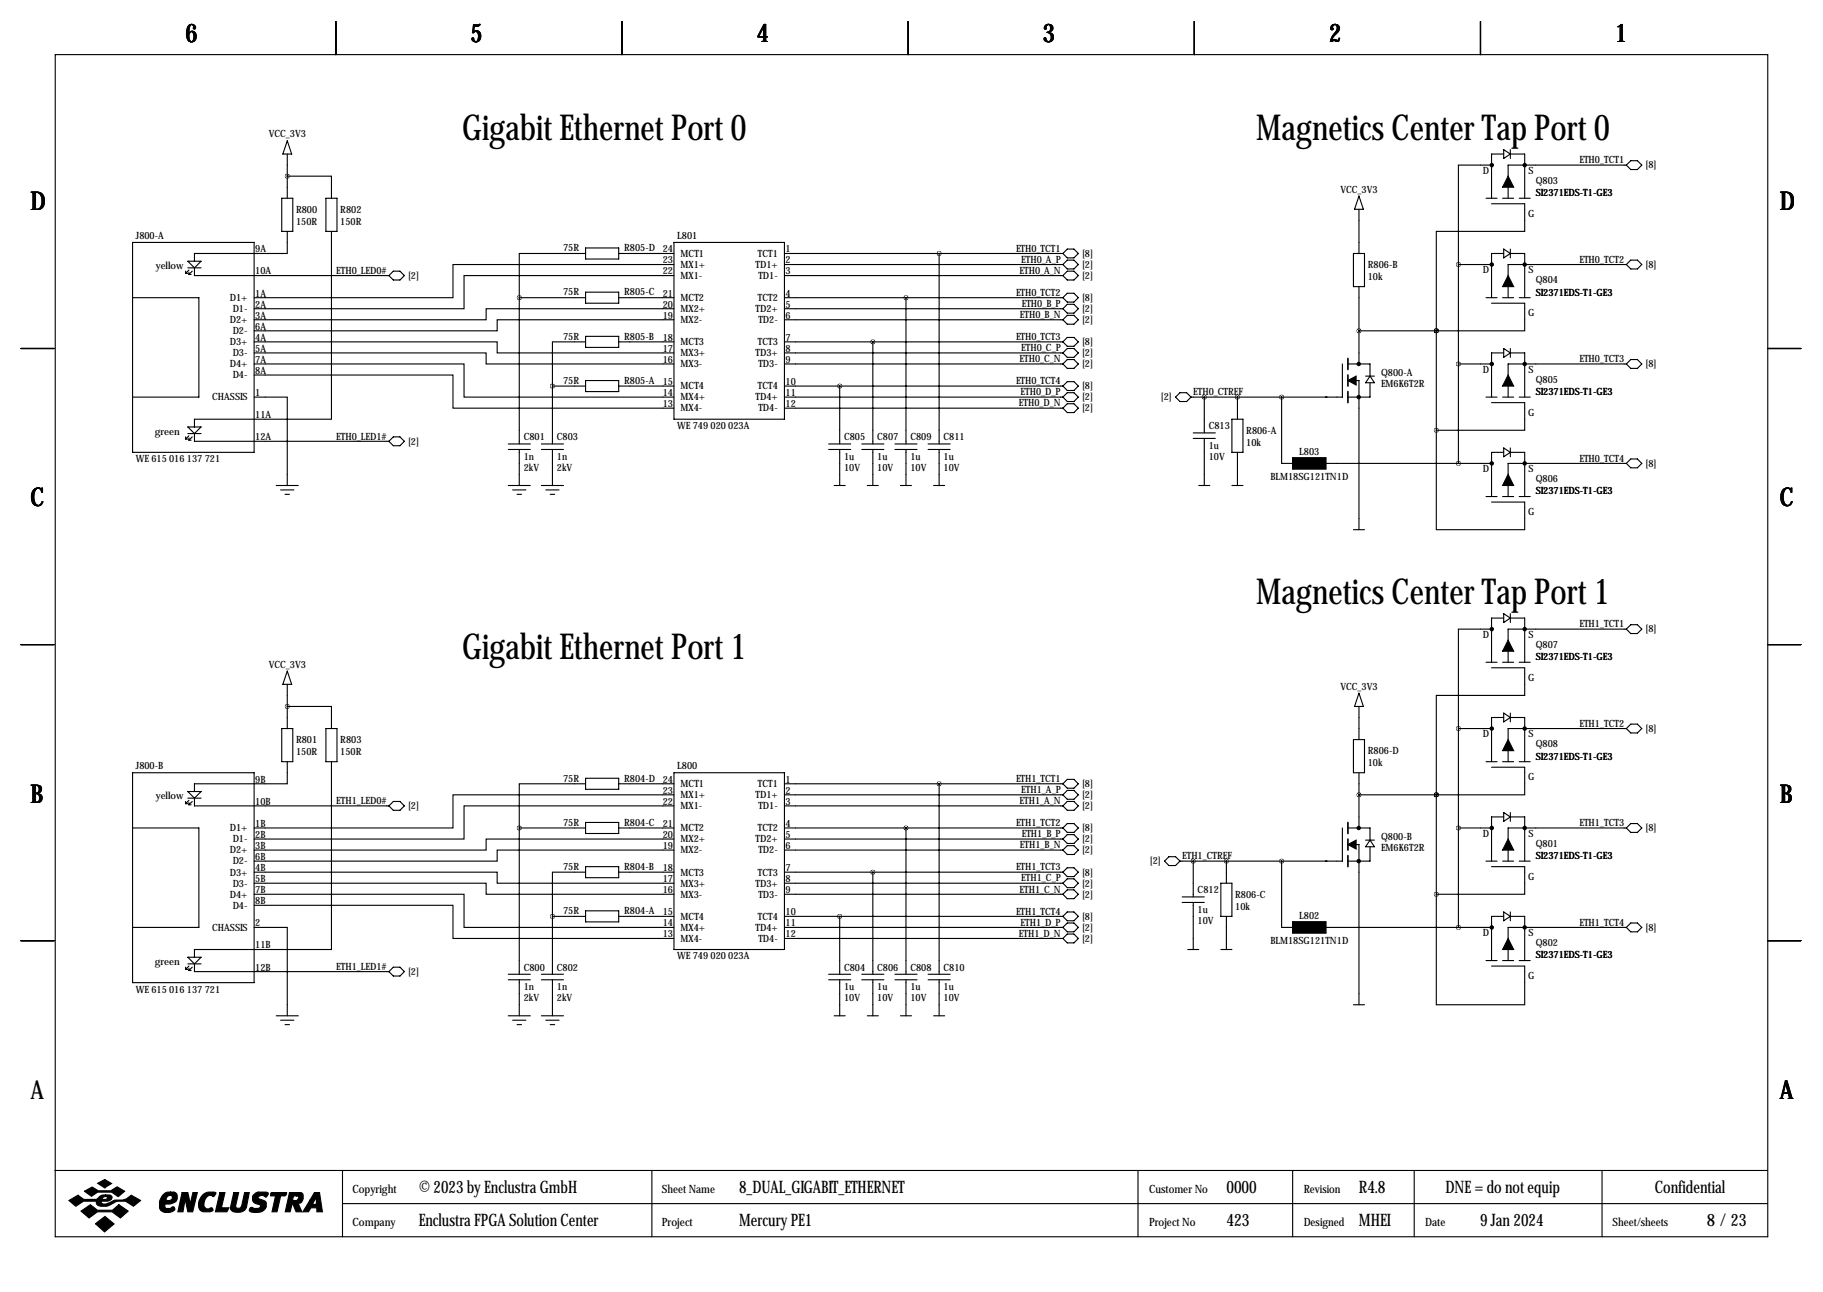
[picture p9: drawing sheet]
<svg xmlns="http://www.w3.org/2000/svg" width="419mm" height="297mm" viewBox="0 0 419 297" stroke-linecap="round" stroke-linejoin="round" font-family="sans-serif">
<g fill="none" stroke="#000" stroke-width=".25">
<path d="M12.7 12.6h393.7v271.7h-393.7zM77.2 4.9v7.7M143 4.9v7.7M208.8 4.9v7.7M274.6 4.9v7.7M340.4 4.9v7.7M66 35.4v10.2M66 32.4l1.1 3h-2.1zM342.9 38h-7.6v22.8M345.7 35.4h-2.8v10.2M345.7 34.4l1.5 1-1.5 1zM347.2 35.4h3.3v10.2"/>
<path d="M347.2 34.4v2M373.9 38h-27.2v2.5M374.9 36.9h1.5l1 1.1-1 1h-1.5l-1-1zM30.5 55.7h27.9v48.3h-27.9zM64.8 45.6h2.5v7.6h-2.5zM66 40.5h10.2v5.1M66 53.2v5.1h-21.3v1.8M74.9 45.6h2.6v7.6h-2.6zM76.2 53.2v43.2h-31.5v1.8M134.6 58.3h-15.2v10.1M134.6 57h7.6v2.5h-7.6zM142.2 58.3h12.7"/>
<path d="M154.9 55.7h25.4v40.7h-25.4zM180.3 58.3h64M215.9 58.3v43.8M245.4 59.8h1.5l1 1-1 1h-1.5l-1.1-1zM245.4 57.3h1.5l1 1-1 1h-1.5l-1.1-1zM311.1 58.3h2.6v7.6h-2.6zM312.4 48.1v10.2M312.4 45.1l1 3h-2zM341.6 45.6h2.6M342.9 46.8h7.6v6.4h-20.3v22.9M345.4 45.6h2.6M345.7 58.3h-2.8v10.1"/>
<path d="M345.7 57.3l1.5 1-1.5 1zM346.7 43v2.6M347.2 58.3h3.3v10.1M347.2 57.3v2M349.2 45.6h2.6M30.5 68.4h15.2v22.9h-15.2M42.7 62.9h.5M42.7 62.3v.6M43.2 60.1h3l-1.5 1.5zM43.2 61.6h3M43.4 62.6v.5M43.4 63.1h.5"/>
<path d="M43.4 62.1l-.7 .8M44.2 62.3l-.8 .8M44.7 61.6v1.8h44.7M58.4 78.6h55.9v2.5h40.6M90.4 62.3h1.5l1.1 1.1-1.1 1h-1.5l-1-1zM119.4 68.4h15.2M119.4 68.4v33.7M134.6 78.6h-7.6v10.2M134.6 67.2h7.6v2.5h-7.6zM134.6 77.3h7.6v2.6h-7.6zM142.2 78.6h12.7M142.2 68.4h12.7"/>
<path d="M154.9 60.8h-50.8v7.6h-45.7M154.9 71h-43.1v2.5h-53.4M154.9 73.5h-40.6v2.6h-55.9M154.9 63.4h-48.2v7.6h-48.3M180.3 78.6h64M180.3 68.4h64M180.3 60.8h64M180.3 63.4h64M180.3 71h64M180.3 73.5h64M200.7 78.6v23.5M208.3 68.4v33.7"/>
<path d="M244.3 63.4l1.1-1.1h1.5l1 1.1-1 1h-1.5zM245.4 72.5h1.5l1 1-1 1h-1.5l-1.1-1zM245.4 70h1.5l1 1-1 1h-1.5l-1.1-1zM245.4 67.4h1.5l1 1-1 1.1h-1.5l-1.1-1.1zM245.4 77.6h1.5l1 1-1 1h-1.5l-1.1-1zM312.4 65.9v17.8M312.4 76.1h17.8M330.2 76.1h.1M330.2 76.1v22.8M335.3 60.8h7.6M335.3 60.8v45.7M341.6 68.4h2.6"/>
<path d="M342.9 69.7h7.6v6.4h-20.3M345.4 68.4h2.6M346.7 65.9v2.5M349.2 68.4h2.6M373.9 60.8h-27.2v2.6M373.9 60.8l1-1h1.5l1 1-1 1h-1.5zM4.8 80.1h7.6M43.2 99.7h3M43.2 98.2h3l-1.5 1.5zM44.7 99.7v1.8h44.7M58.4 91.3h7.6v20.3M58.4 81.1h53.4v2.6h43.1"/>
<path d="M58.4 83.7h48.3v7.6h48.2M58.4 86.2h45.7v7.6h50.8M127 88.8h7.6M127 88.8v13.3M134.6 87.5h7.6v2.5h-7.6zM142.2 88.8h12.7M180.3 88.8h64M180.3 91.3h64M180.3 83.7h64M180.3 81.1h64M180.3 93.8h64M193 88.8v13.3"/>
<path d="M244.3 81.1l1.1-1h1.5l1 1-1 1.1h-1.5zM245.4 82.7h1.5l1 1-1 1h-1.5l-1.1-1zM245.4 92.8h1.5l1 1-1 1.1h-1.5l-1.1-1.1zM245.4 90.3h1.5l1 1-1 1h-1.5l-1.1-1zM245.4 87.7h1.5l1 1.1-1 1h-1.5l-1.1-1zM270.3 91.3l1-1h1.5l1 1-1 1h-1.5zM274.3 99.5h5.1M276.9 91.3v8.2M283.2 96.4h2.6v7.6h-2.6zM284.5 91.3v5.1M294.6 91.3v15.2h2.6M304.8 91.3h.1"/>
<path d="M308.6 83.7v7.6h-34.8M309.9 87.5h2.5v34.3M309.9 83.7h5.1v2.8M313.9 86.5h2.1M315 88v3.3h-5.1M315 86.5l1 1.5h-2.1zM330.2 98.9v22.9h20.3v-6.4h-7.6M335.3 83.7h7.6M341.6 91.3h2.6M342.9 92.6h7.6v6.3h-20.3M345.4 91.3h2.6M345.7 81.1h-2.8v10.2"/>
<path d="M345.7 80.1l1.5 1-1.5 1.1zM346.7 88.8v2.5M347.2 81.1h3.3v10.2M347.2 80.1v2.1M349.2 91.3h2.6M373.9 83.7h-27.2v2.5M373.9 83.7l1-1h1.5l1 1-1 1h-1.5zM406.4 80.1h7.6M42.7 100.4v.6M42.7 101h.5M43.4 100.7v.5M43.4 100.2l-.7 .8"/>
<path d="M43.4 101.2h.5M44.2 100.4l-.8 .8M63.5 111.6h5.1M64.5 112.6h3.1M65.5 113.7h1M90.4 100.4h1.5l1.1 1.1-1.1 1h-1.5l-1-1zM116.8 102.1h5.1M116.8 103.3h5.1M116.8 111.6h5.1M117.9 112.6h3M118.9 113.7h1M119.4 103.3v8.3"/>
<path d="M124.5 102.1h5M124.5 103.3h5M124.5 111.6h5M125.5 112.6h3M126.5 113.7h1M127 103.3v8.3M190.5 102.1h5.1M190.5 103.3h5.1M191.8 111.6h2.5M193 103.3v8.3M198.1 102.1h5.1M198.1 103.3h5.1"/>
<path d="M199.4 111.6h2.5M200.7 103.3v8.3M205.7 102.1h5.1M205.7 103.3h5.1M207 111.6h2.5M208.3 103.3v8.3M213.4 102.1h5M213.4 103.3h5M214.6 111.6h2.6M215.9 103.3v8.3M274.3 100.8h5.1M275.6 111.6h2.5"/>
<path d="M276.9 100.8v10.8M283.2 111.6h2.6M284.5 104v7.6M297.2 105.3h7.6v2.5h-7.6zM304.8 106.5h38.1M341.6 114.2h2.6M345.4 114.2h2.6M345.7 104h-2.8v10.2M345.7 103l1.5 1-1.5 1zM346.7 111.6v2.6M347.2 104h3.3v10.2M347.2 103v2"/>
<path d="M349.2 114.2h2.6M373.9 106.5h-27.2v2.6M374.9 105.5h1.5l1 1-1 1.1h-1.5l-1-1.1zM311.1 121.8h2.6M4.8 148.2h7.6M66 157.3v10.2M66 154.3l1.1 3h-2.1zM312.4 159.4l1 3h-2zM341.6 152.3h2.6M342.9 153.5h7.6v6.4h-20.3v22.8M342.9 144.6h-7.6v22.9M345.4 152.3h2.6"/>
<path d="M345.7 142.1h-2.8v10.2M345.7 141.1l1.5 1-1.5 1zM346.7 149.7v2.6M347.2 142.1h3.3v10.2M347.2 141.1v2M349.2 152.3h2.6M373.9 144.6h-27.2v2.6M374.9 143.6h1.5l1 1-1 1.1h-1.5l-1-1.1zM406.4 148.2h7.6M30.5 177.7h27.9v48.2h-27.9zM64.8 167.5h2.5v7.6h-2.5zM66 162.4h10.2v5.1"/>
<path d="M66 175.1v5.1h-21.3v1.8M74.9 167.5h2.6v7.6h-2.6zM76.2 175.1v43.2h-31.5v1.8M134.6 178.9h7.6v2.6h-7.6zM154.9 177.7h25.4v40.6h-25.4zM311.1 170h2.6v7.7h-2.6zM312.4 162.4v7.6M312.4 177.7v12.7M335.3 167.5h7.6M335.3 167.5v45.7M341.6 175.1h2.6M342.9 176.4h7.6v6.3h-20.3"/>
<path d="M345.4 175.1h2.6M345.7 165h-2.8v10.1M345.7 163.9l1.5 1.1-1.5 1zM346.7 172.6v2.5M347.2 165h3.3v10.1M347.2 163.9v2.1M349.2 175.1h2.6M373.9 167.5h-27.2v2.5M373.9 167.5l1-1h1.5l1 1-1 1h-1.5zM30.5 190.4h15.2v22.8h-15.2M42.7 184.3v.5M42.7 184.8h.5"/>
<path d="M43.2 182h3l-1.5 1.5zM43.2 183.5h3M43.4 184.5v.5M43.4 185h.5M43.4 184l-.7 .8M44.2 184.3l-.8 .7M44.7 183.5v1.8h44.7M90.4 184.3h1.5l1.1 1-1.1 1h-1.5l-1-1zM119.4 190.4h15.2M119.4 190.4v33.6M134.6 180.2h-15.2v10.2M134.6 189.1h7.6v2.5h-7.6z"/>
<path d="M134.6 199.2h7.6v2.6h-7.6zM142.2 180.2h12.7M142.2 190.4h12.7M154.9 182.7h-50.8v7.7h-45.7M154.9 185.3h-48.2v7.6h-48.3M154.9 195.4h-40.6v2.6h-55.9M154.9 192.9h-43.1v2.5h-53.4M180.3 180.2h64M180.3 190.4h64M180.3 185.3h64M180.3 192.9h64M180.3 195.4h64"/>
<path d="M180.3 182.7h64M208.3 190.4v33.6M215.9 180.2v43.8M244.3 185.3l1.1-1h1.5l1 1-1 1h-1.5zM244.3 192.9l1.1-1h1.5l1 1-1 1h-1.5zM244.3 180.2l1.1-1h1.5l1 1-1 1h-1.5zM245.4 181.7h1.5l1 1-1 1.1h-1.5l-1.1-1.1zM245.4 194.4h1.5l1 1-1 1.1h-1.5l-1.1-1.1zM245.4 189.3h1.5l1 1.1-1 1h-1.5l-1.1-1zM245.4 199.5h1.5l1 1-1 1h-1.5l-1.1-1zM267.7 198l1-1h1.6l1 1-1 1h-1.6zM274.3 198v8.2"/>
<path d="M281.9 198v5.1M294.6 198v15.2h2.6M304.8 198h.1M308.6 190.4v7.6h-37.3M309.9 190.4h5.1v2.8M309.9 194.2h2.5v36.8M312.4 182.7h17.8M313.9 193.2h2.1M315 194.7v3.3h-5.1M315 193.2l1 1.5h-2.1zM330.2 182.7h.1M330.2 182.7v22.9"/>
<path d="M335.3 190.4h7.6M341.6 198h2.6M342.9 199.2h7.6v6.4h-20.3M345.4 198h2.6M345.7 187.8h-2.8v10.2M345.7 186.8l1.5 1-1.5 1zM346.7 195.4v2.6M347.2 187.8h3.3v10.2M347.2 186.8v2M349.2 198h2.6M373.9 190.4h-27.2v2.5M373.9 190.4l1-1.1h1.5l1 1.1-1 1h-1.5z"/>
<path d="M4.8 216.3h7.6M58.4 213.2h7.6v20.3M58.4 203.1h53.4v2.5h43.1M58.4 200.5h55.9v2.6h40.6M58.4 205.6h48.3v7.6h48.2M58.4 208.1h45.7v7.7h50.8M127 210.7h7.6M127 210.7v13.3M134.6 200.5h-7.6v10.2M134.6 209.4h7.6v2.5h-7.6zM142.2 210.7h12.7M142.2 200.5h12.7"/>
<path d="M180.3 210.7h64M180.3 200.5h64M180.3 203.1h64M180.3 213.2h64M180.3 205.6h64M180.3 215.8h64M193 210.7v13.3M200.7 200.5v23.5M244.3 205.6l1.1-1h1.5l1 1-1 1h-1.5zM244.3 213.2l1.1-1h1.5l1 1-1 1h-1.5zM244.3 210.7l1.1-1h1.5l1 1-1 1h-1.5zM245.4 202h1.5l1 1.1-1 1h-1.5l-1.1-1z"/>
<path d="M245.4 214.7h1.5l1 1.1-1 1h-1.5l-1.1-1zM271.8 206.2h5.1M271.8 207.5h5.1M273 218.3h2.6M274.3 207.5v10.8M280.7 203.1h2.5v7.6h-2.5zM280.7 218.3h2.5M281.9 210.7v7.6M297.2 211.9h7.6v2.6h-7.6zM304.8 213.2h38.1M330.2 205.6v25.4h20.3v-8.9h-7.6M345.7 210.7h-2.8v10.1"/>
<path d="M345.7 209.7l1.5 1-1.5 1zM346.7 218.3v2.5M347.2 210.7h3.3v10.1M347.2 209.7v2M373.9 213.2h-27.2v2.6M373.9 213.2l1-1h1.5l1 1-1 1h-1.5zM406.4 216.3h7.6M42.7 222.4v.5M42.7 222.9h.5M43.2 221.6h3M43.2 220.1h3l-1.5 1.5zM43.4 222.6v.5"/>
<path d="M43.4 222.1l-.7 .8M43.4 223.1h.5M44.2 222.4l-.8 .7M44.7 221.6v1.8h44.7M63.5 233.5h5.1M64.5 234.6h3.1M65.5 235.6h1M89.4 223.4l1-1h1.5l1.1 1-1.1 1h-1.5zM116.8 224h5.1M116.8 225.3h5.1M116.8 233.5h5.1M117.9 234.6h3"/>
<path d="M118.9 235.6h1M119.4 225.3v8.2M124.5 224h5M124.5 225.3h5M124.5 233.5h5M125.5 234.6h3M126.5 235.6h1M127 225.3v8.2M190.5 224h5.1M190.5 225.3h5.1M191.8 233.5h2.5M193 225.3v8.2"/>
<path d="M198.1 224h5.1M198.1 225.3h5.1M199.4 233.5h2.5M200.7 225.3v8.2M205.7 224h5.1M205.7 225.3h5.1M207 233.5h2.5M208.3 225.3v8.2M213.4 224h5M213.4 225.3h5M214.6 233.5h2.6M215.9 225.3v8.2"/>
<path d="M311.1 231h2.6M341.6 220.8h2.6M345.4 220.8h2.6M349.2 220.8h2.6M12.6 269.1h393.7M78.7 269.1v15.2M78.7 276.7h327.6M149.9 269.1v15.2M261.6 269.1v15.2M297.2 269.1v15.2M325.1 269.1v15.2M368.3 269.1v15.2"/>
</g>
<g fill="#000" stroke="#000" stroke-width=".25">
<path d="M346.7 40.5l1.3 2.5h-2.6zM346.7 63.4l1.3 2.5h-2.6zM309.9 87.5l1.9-1v2zM346.7 86.2l1.3 2.6h-2.6zM297.2 105.3h7.6v2.5h-7.6zM346.7 109.1l1.3 2.5h-2.6zM346.7 147.2l1.3 2.5h-2.6zM346.7 170l1.3 2.6h-2.6zM309.9 194.2l1.9-1v2zM346.7 192.9l1.3 2.5h-2.6zM297.2 211.9h7.6v2.6h-7.6zM346.7 215.8l1.3 2.5h-2.6z"/>
<path d="M15.8 276l2.1-1.2 1.4 1h2.8l.3-.2a1.77 1.77 0 0 1 1.9-.9v.4l-.6 .2-.2 .5h.9l.3-.6-.4-.1v-.4h.9a.59 .59 0 0 1 .6 .7l-.2 .4-.8 .4h-1.4l-.1 .1 .1 .4a3.2 3.2 0 0 0 2.7-.7l.3-.1a4 4 0 0 0 3.8-1.1l2.1 1.2-1.6 1.3a4 4 0 0 0-5.5-.2 2.66 2.66 0 0 1-2.9-.2l-.1-.7h-3l-1.8 1.1zM19.4 273.9l1.8-1 1.4 .9h2.9l1.4-.9 1.8 1-1.5 1.2-1.5-1h-3.2l-1.5 .9zM22.5 272l1.6-.8 1.6 .9-1.6 1zM18.6 278.4l2.2-1.4 1.6 1.2h3.5l1.4-1.2 2.2 1.4-1.8 1.6-1.9-1.4h-3.4l-1.9 1.4zM37.4 274.7a1.75 1.75 0 0 1 1.8-.6v.7a.82 .82 0 0 0-.8 1.2h.6a.6 .6 0 0 0 .6-.5 .6 .6 0 0 0-.4-.7v-.7h.8l.5 .3a1.61 1.61 0 0 1 0 1.7 1.61 1.61 0 0 1-1.5 .7h-1v.9l.2 .1h.9l.7-.4 .4 .4a1.06 1.06 0 0 1-1.3 1 1.82 1.82 0 0 1-2.2-1.1 3.5 3.5 0 0 1 .7-3zM41.9 274.2h1.3l.5 2.6 .6-2.6h1.1l-1.1 4.4h-1.1l-.6-2.9-.5 2.9h-1.2zM46.7 274.6a2.78 2.78 0 0 1 2.9-.4l-.4 .9a1.32 1.32 0 0 0-2.1 .8l-.2 .8a.98 .98 0 0 0 1.1 1.2 .55 .55 0 0 1 .6-.2 .55 .55 0 0 1 .4 .6l-.7 .3-1.8-.1a1.79 1.79 0 0 1-.8-2.3zM50.5 274.2h1.2l-.8 3.5h1.7l-.4 .9h-2.7zM53.7 274.2h1.2l-.7 3.1a.73 .73 0 0 0 .7 .5 .73 .73 0 0 0 .7-.6l.6-3h1.1l-.7 3.4a2.28 2.28 0 0 1-3.6 .4v-.4zM58.3 274.7l.8-.6h2.1l.5 .2v.2l-.6 .7a.96 .96 0 0 0-1-.4 .96 .96 0 0 0-.8 .6l1.7 .8a1.71 1.71 0 0 1-.1 1.8 1.71 1.71 0 0 1-1.7 .8l-1.4-.2a.51 .51 0 0 1-.4-.7 .51 .51 0 0 1 .8-.2l1 .1a.52 .52 0 0 0 .6-.2 .52 .52 0 0 0-.2-.7 1.39 1.39 0 0 1-1.4-.6 1.39 1.39 0 0 1 .1-1.6zM62.2 274.4l.2-.2h3.5l-.1 .4-.3 .3h-1l-.8 3.7h-1.2l.8-3.7h-1.1zM66.5 274.2h1.7v.7h-.7l-.2 1.1h.9l.3-.3a.44 .44 0 0 0 .1-.5 .44 .44 0 0 0-.4-.3v-.7h1l.3 .2 .2 .3v.9a1.03 1.03 0 0 1-1.2 1l.9 2h-1.3l-.8-1.8h-.1l-.5 1.8h-1.1z"/>
<path d="M72.3 274.2h1.2l.6 4.4h-1.3v-.9h-1.3l-.6 .9h-1.3l1.7-2.7h1l-.4 .8 .2 .2h.4l.2-.2v-1.5l-.4 .7h-1zM21.9 281.3l2.2-1.6 2.1 1.7-2.2 1.8z"/>
</g>
<g fill="none" stroke="#000" stroke-width=".51">
<circle cx="343" cy="38" r=".25"/>
<circle cx="350.5" cy="38" r=".25"/>
<circle cx="343" cy="60.8" r=".25"/>
<circle cx="350.5" cy="60.8" r=".25"/>
<circle cx="312.4" cy="83.7" r=".25"/>
<circle cx="312.4" cy="91.3" r=".25"/>
<circle cx="343" cy="83.7" r=".25"/>
<circle cx="350.5" cy="83.7" r=".25"/>
<circle cx="343" cy="106.5" r=".25"/>
<circle cx="350.5" cy="106.5" r=".25"/>
<circle cx="343" cy="144.6" r=".25"/>
<circle cx="350.5" cy="144.6" r=".25"/>
<circle cx="343" cy="167.5" r=".25"/>
<circle cx="350.5" cy="167.5" r=".25"/>
<circle cx="312.4" cy="190.4" r=".25"/>
<circle cx="312.4" cy="198" r=".25"/>
<circle cx="343" cy="190.4" r=".25"/>
<circle cx="350.5" cy="190.4" r=".25"/>
<circle cx="343" cy="213.2" r=".25"/>
<circle cx="350.5" cy="213.2" r=".25"/>
</g>
<path d="M309.9 82.4v2.5M309.9 86.2v2.6M309.9 90v2.6M309.9 189.1v2.5M309.9 192.9v2.5M309.9 196.7v2.5" fill="none" stroke="#000" stroke-width=".38"/>
<path d="M66 40.5a.05 .05 0 0 0 .1 0 .05 .05 0 0 0-.1 0zM208.2 68.4a.05 .05 0 0 0 .1 0 .05 .05 0 0 0-.1 0zM200.6 78.6a.05 .05 0 0 0 .1 0 .05 .05 0 0 0-.1 0zM193 88.8a.05 .05 0 0 0 .1 0 .05 .05 0 0 0-.1 0zM66 162.4a.05 .05 0 0 0 .1 0 .05 .05 0 0 0-.1 0zM208.2 190.4a.05 .05 0 0 0 .1 0 .05 .05 0 0 0-.1 0zM200.6 200.5a.05 .05 0 0 0 .1 0 .05 .05 0 0 0-.1 0zM193 210.7a.05 .05 0 0 0 .1 0 .05 .05 0 0 0-.1 0zM284.4 91.3a.05 .05 0 0 0 .1 0 .05 .05 0 0 0-.1 0zM276.8 91.3a.05 .05 0 0 0 .1 0 .05 .05 0 0 0-.1 0zM335.2 60.8a.05 .05 0 0 0 .1 0 .05 .05 0 0 0-.1 0zM281.9 198a.05 .05 0 0 0 .1 0 .05 .05 0 0 0-.1 0zM274.3 198a.05 .05 0 0 0 .1 0 .05 .05 0 0 0-.1 0zM335.2 167.5a.05 .05 0 0 0 .1 0 .05 .05 0 0 0-.1 0zM312.4 182.7a.05 .05 0 0 0 .1 0 .05 .05 0 0 0-.1 0zM294.6 91.3a.05 .05 0 0 0 .1 0 .05 .05 0 0 0-.1 0zM335.2 106.5a.05 .05 0 0 0 .1 0 .05 .05 0 0 0-.1 0zM294.6 198a.05 .05 0 0 0 .1 0 .05 .05 0 0 0-.1 0zM119.3 68.4a.05 .05 0 0 0 .1 0 .05 .05 0 0 0-.1 0zM119.3 190.4a.05 .05 0 0 0 .1 0 .05 .05 0 0 0-.1 0zM335.2 213.2a.05 .05 0 0 0 .1 0 .05 .05 0 0 0-.1 0zM335.2 190.4a.05 .05 0 0 0 .1 0 .05 .05 0 0 0-.1 0zM335.2 83.7a.05 .05 0 0 0 .1 0 .05 .05 0 0 0-.1 0zM312.4 76.1a.05 .05 0 0 0 .1 0 .05 .05 0 0 0-.1 0z" fill="#000" stroke="#000" stroke-width="1"/>
<g font-size="8.2">
<text x="106.3" y="32.1">Gigabit Ethernet Port 0</text>
<text x="288.8" y="32.1">Magnetics Center Tap Port 0</text>
<text x="288.8" y="138.8">Magnetics Center Tap Port 1</text>
<text x="106.3" y="151.5">Gigabit Ethernet Port 1</text>
</g>
<g font-size="5.9">
<text x="42.7" y="9.8">6</text>
<text x="108.2" y="9.8">5</text>
<text x="174" y="9.8">4</text>
<text x="239.8" y="9.8">3</text>
<text x="305.6" y="9.8">2</text>
<text x="371.3" y="9.8">1</text>
<text x="7" y="48.4">D</text>
<text x="409.2" y="48.4">D</text>
<text x="7" y="116.4">C</text>
<text x="409.2" y="116.4">C</text>
<text x="7" y="184.5">B</text>
<text x="409.2" y="184.5">B</text>
<text x="7" y="252.6">A</text>
<text x="409.2" y="252.6">A</text>
</g>
<g font-size="4">
<text x="96.3" y="274.2">© 2023 by Enclustra GmbH</text>
<text x="169.9" y="274.2">8_DUAL_GIGABIT_ETHERNET</text>
<text x="281.9" y="274.2">0000</text>
<text x="312.4" y="274.2">R4.8</text>
<text x="332.3" y="274.2">DNE = do not equip</text>
<text x="380.4" y="274.2">Confidential</text>
<text x="96.3" y="281.8">Enclustra FPGA Solution Center</text>
<text x="169.9" y="281.8">Mercury PE1</text>
<text x="281.9" y="281.8">423</text>
<text x="312.4" y="281.8">MHEI</text>
<text x="340.3" y="281.8">9 Jan 2024</text>
<text x="392.4" y="281.8">8 / 23</text>
</g>
<g font-size="2.6">
<text x="81" y="274.2">Copyright</text>
<text x="152.1" y="274.2">Sheet Name</text>
<text x="264.2" y="274.2">Customer No</text>
<text x="299.7" y="274.2">Revision</text>
<text x="81" y="281.8">Company</text>
<text x="152.1" y="281.8">Project</text>
<text x="264.2" y="281.8">Project No</text>
<text x="299.7" y="281.8">Designed</text>
<text x="327.7" y="281.8">Date</text>
<text x="370.7" y="281.8">Sheet/sheets</text>
</g>
<g font-size="2.3">
<text x="61.8" y="31.6">VCC_3V3</text>
<text x="340.9" y="40">D</text>
<text x="351.4" y="40">S</text>
<text x="363.1" y="37.6">ETH0_TCT1</text>
<text x="378.3" y="38.7">[8]</text>
<text x="308.2" y="44.3">VCC_3V3</text>
<text x="353.1" y="42.3">Q803</text>
<text x="353.1" y="45.1">SI2371EDS-T1-GE3</text>
<text x="68.1" y="48.9">R800</text>
<text x="68.1" y="51.7">150R</text>
<text x="78.2" y="48.9">R802</text>
<text x="78.2" y="51.7">150R</text>
<text x="351.3" y="49.9">G</text>
<text x="31.2" y="55">J800-A</text>
<text x="58.7" y="58">9A</text>
<text x="129.4" y="57.8">75R</text>
<text x="143.5" y="57.8">R805-D</text>
<text x="152.3" y="58">24</text>
<text x="155.7" y="55">L801</text>
<text x="156.5" y="59">MCT1</text>
<text x="174.2" y="59">TCT1</text>
<text x="180.6" y="58">1</text>
<text x="233.6" y="57.9">ETH0_TCT1</text>
<text x="248.8" y="59">[8]</text>
<text x="35.8" y="61.8">yellow</text>
<text x="58.7" y="63.1">10A</text>
<text x="77.3" y="63">ETH0_LED0#</text>
<text x="93.8" y="64.1">[2]</text>
<text x="152.3" y="63.1">22</text>
<text x="152.3" y="60.6">23</text>
<text x="156.5" y="64.1">MX1-</text>
<text x="156.5" y="61.6">MX1+</text>
<text x="173.7" y="61.6">TD1+</text>
<text x="174.3" y="64.1">TD1-</text>
<text x="180.6" y="60.6">2</text>
<text x="180.6" y="63.1">3</text>
<text x="234.4" y="63">ETH0_A_N</text>
<text x="234.8" y="60.4">ETH0_A_P</text>
<text x="248.8" y="64.1">[2]</text>
<text x="248.8" y="61.6">[2]</text>
<text x="314.5" y="61.6">R806-B</text>
<text x="314.5" y="64.4">10k</text>
<text x="340.9" y="62.9">D</text>
<text x="351.4" y="62.9">S</text>
<text x="353.1" y="65.1">Q804</text>
<text x="363.1" y="60.4">ETH0_TCT2</text>
<text x="378.3" y="61.6">[8]</text>
<text x="52.8" y="69.2">D1+</text>
<text x="53.5" y="71.7">D1-</text>
<text x="58.7" y="68.2">1A</text>
<text x="58.7" y="70.7">2A</text>
<text x="129.4" y="67.9">75R</text>
<text x="143.5" y="67.9">R805-C</text>
<text x="152.3" y="70.7">20</text>
<text x="152.3" y="68.2">21</text>
<text x="156.5" y="71.7">MX2+</text>
<text x="156.5" y="69.2">MCT2</text>
<text x="173.7" y="71.7">TD2+</text>
<text x="174.2" y="69.2">TCT2</text>
<text x="180.6" y="68.2">4</text>
<text x="180.6" y="70.7">5</text>
<text x="233.6" y="68">ETH0_TCT2</text>
<text x="234.9" y="70.6">ETH0_B_P</text>
<text x="248.8" y="71.7">[2]</text>
<text x="248.8" y="69.2">[8]</text>
<text x="353.1" y="67.9">SI2371EDS-T1-GE3</text>
<text x="52.8" y="74.3">D2+</text>
<text x="53.5" y="76.8">D2-</text>
<text x="58.7" y="73.3">3A</text>
<text x="58.7" y="75.8">6A</text>
<text x="152.3" y="73.3">19</text>
<text x="156.5" y="74.3">MX2-</text>
<text x="174.3" y="74.3">TD2-</text>
<text x="180.6" y="73.3">6</text>
<text x="234.5" y="73.1">ETH0_B_N</text>
<text x="248.8" y="74.3">[2]</text>
<text x="351.3" y="72.8">G</text>
<text x="52.8" y="79.4">D3+</text>
<text x="53.5" y="81.9">D3-</text>
<text x="58.7" y="78.3">4A</text>
<text x="58.7" y="80.9">5A</text>
<text x="58.7" y="83.4">7A</text>
<text x="129.4" y="78.1">75R</text>
<text x="143.5" y="78.1">R805-B</text>
<text x="152.3" y="83.4">16</text>
<text x="152.3" y="80.9">17</text>
<text x="152.3" y="78.3">18</text>
<text x="156.5" y="81.9">MX3+</text>
<text x="156.5" y="79.4">MCT3</text>
<text x="173.7" y="81.9">TD3+</text>
<text x="174.2" y="79.4">TCT3</text>
<text x="180.6" y="78.3">7</text>
<text x="180.6" y="80.9">8</text>
<text x="180.6" y="83.4">9</text>
<text x="233.6" y="78.2">ETH0_TCT3</text>
<text x="234.4" y="83.3">ETH0_C_N</text>
<text x="234.8" y="80.7">ETH0_C_P</text>
<text x="248.8" y="81.9">[2]</text>
<text x="248.8" y="79.4">[8]</text>
<text x="363.1" y="83.3">ETH0_TCT3</text>
<text x="52.8" y="84.4">D4+</text>
<text x="53.5" y="87">D4-</text>
<text x="58.7" y="86">8A</text>
<text x="129.4" y="88.3">75R</text>
<text x="143.5" y="88.3">R805-A</text>
<text x="152.3" y="88.5">15</text>
<text x="156.5" y="89.5">MCT4</text>
<text x="156.5" y="84.4">MX3-</text>
<text x="174.2" y="89.5">TCT4</text>
<text x="174.3" y="84.4">TD3-</text>
<text x="180.6" y="88.5">10</text>
<text x="233.6" y="88.4">ETH0_TCT4</text>
<text x="248.8" y="84.4">[2]</text>
<text x="248.8" y="89.5">[8]</text>
<text x="317.5" y="86.5">Q800-A</text>
<text x="317.5" y="89">EM6K6T2R</text>
<text x="340.9" y="85.7">D</text>
<text x="351.4" y="85.7">S</text>
<text x="353.1" y="88">Q805</text>
<text x="378.3" y="84.4">[8]</text>
<text x="48.8" y="92.1">CHASSIS</text>
<text x="58.7" y="91">1</text>
<text x="152.3" y="93.6">13</text>
<text x="152.3" y="91">14</text>
<text x="156.5" y="94.6">MX4-</text>
<text x="156.5" y="92.1">MX4+</text>
<text x="173.7" y="92.1">TD4+</text>
<text x="174.3" y="94.6">TD4-</text>
<text x="180.6" y="91">11</text>
<text x="180.6" y="93.6">12</text>
<text x="234.2" y="93.4">ETH0_D_N</text>
<text x="234.6" y="90.9">ETH0_D_P</text>
<text x="248.8" y="94.6">[2]</text>
<text x="248.8" y="92.1">[2]</text>
<text x="266.9" y="92.1">[2]</text>
<text x="274.3" y="90.9">ETH0_CTREF</text>
<text x="351.3" y="95.6">G</text>
<text x="353.1" y="90.8">SI2371EDS-T1-GE3</text>
<text x="35.6" y="99.9">green</text>
<text x="58.7" y="96.1">11A</text>
<text x="58.7" y="101.2">12A</text>
<text x="77.3" y="101.1">ETH0_LED1#</text>
<text x="120.4" y="101.2">C801</text>
<text x="128" y="101.2">C803</text>
<text x="155.7" y="98.7">WE 749 020 023A</text>
<text x="194.1" y="101.2">C805</text>
<text x="201.7" y="101.2">C807</text>
<text x="209.3" y="101.2">C809</text>
<text x="216.9" y="101.2">C811</text>
<text x="277.9" y="98.7">C813</text>
<text x="286.5" y="99.7">R806-A</text>
<text x="31.2" y="106.3">WE 615 016 137 721</text>
<text x="93.8" y="102.2">[2]</text>
<text x="120.4" y="105.8">1n</text>
<text x="128" y="105.8">1n</text>
<text x="194.1" y="105.8">1u</text>
<text x="201.7" y="105.8">1u</text>
<text x="209.3" y="105.8">1u</text>
<text x="216.9" y="105.8">1u</text>
<text x="277.9" y="103.2">1u</text>
<text x="277.9" y="105.8">10V</text>
<text x="286.5" y="102.5">10k</text>
<text x="298.7" y="104.5">L803</text>
<text x="363.1" y="106.1">ETH0_TCT4</text>
<text x="378.3" y="107.3">[8]</text>
<text x="120.4" y="108.3">2kV</text>
<text x="128" y="108.3">2kV</text>
<text x="194.1" y="108.3">10V</text>
<text x="201.7" y="108.3">10V</text>
<text x="209.3" y="108.3">10V</text>
<text x="216.9" y="108.3">10V</text>
<text x="292" y="110.4">BLM18SG121TN1D</text>
<text x="340.9" y="108.6">D</text>
<text x="351.4" y="108.6">S</text>
<text x="353.1" y="110.9">Q806</text>
<text x="353.1" y="113.7">SI2371EDS-T1-GE3</text>
<text x="351.3" y="118.5">G</text>
<text x="340.9" y="146.7">D</text>
<text x="351.4" y="146.7">S</text>
<text x="353.1" y="149">Q807</text>
<text x="363.1" y="144.2">ETH1_TCT1</text>
<text x="378.3" y="145.4">[8]</text>
<text x="61.8" y="153.5">VCC_3V3</text>
<text x="353.1" y="151.8">SI2371EDS-T1-GE3</text>
<text x="308.2" y="158.6">VCC_3V3</text>
<text x="351.3" y="156.6">G</text>
<text x="363.1" y="167.1">ETH1_TCT2</text>
<text x="68.1" y="170.8">R801</text>
<text x="68.1" y="173.6">150R</text>
<text x="78.2" y="170.8">R803</text>
<text x="78.2" y="173.6">150R</text>
<text x="314.5" y="173.3">R806-D</text>
<text x="340.9" y="169.5">D</text>
<text x="351.4" y="169.5">S</text>
<text x="353.1" y="171.8">Q808</text>
<text x="378.3" y="168.3">[8]</text>
<text x="31.2" y="176.9">J800-B</text>
<text x="58.7" y="179.9">9B</text>
<text x="129.4" y="179.7">75R</text>
<text x="143.5" y="179.7">R804-D</text>
<text x="152.3" y="179.9">24</text>
<text x="155.7" y="176.9">L800</text>
<text x="180.6" y="179.9">1</text>
<text x="233.6" y="179.8">ETH1_TCT1</text>
<text x="314.5" y="176.1">10k</text>
<text x="351.3" y="179.4">G</text>
<text x="353.1" y="174.6">SI2371EDS-T1-GE3</text>
<text x="35.8" y="183.8">yellow</text>
<text x="58.7" y="185">10B</text>
<text x="77.3" y="184.9">ETH1_LED0#</text>
<text x="152.3" y="185">22</text>
<text x="152.3" y="182.5">23</text>
<text x="156.5" y="183.5">MX1+</text>
<text x="156.5" y="181">MCT1</text>
<text x="173.7" y="183.5">TD1+</text>
<text x="174.2" y="181">TCT1</text>
<text x="180.6" y="182.5">2</text>
<text x="180.6" y="185">3</text>
<text x="234.4" y="184.9">ETH1_A_N</text>
<text x="234.8" y="182.3">ETH1_A_P</text>
<text x="248.8" y="183.5">[2]</text>
<text x="248.8" y="181">[8]</text>
<text x="52.8" y="191.1">D1+</text>
<text x="58.7" y="190.1">1B</text>
<text x="93.8" y="186">[2]</text>
<text x="129.4" y="189.9">75R</text>
<text x="143.5" y="189.9">R804-C</text>
<text x="152.3" y="190.1">21</text>
<text x="156.5" y="191.1">MCT2</text>
<text x="156.5" y="186">MX1-</text>
<text x="174.2" y="191.1">TCT2</text>
<text x="174.3" y="186">TD1-</text>
<text x="180.6" y="190.1">4</text>
<text x="233.6" y="190">ETH1_TCT2</text>
<text x="248.8" y="186">[2]</text>
<text x="248.8" y="191.1">[8]</text>
<text x="363.1" y="190">ETH1_TCT3</text>
<text x="378.3" y="191.1">[8]</text>
<text x="52.8" y="196.2">D2+</text>
<text x="53.5" y="193.7">D1-</text>
<text x="58.7" y="192.6">2B</text>
<text x="58.7" y="195.2">3B</text>
<text x="58.7" y="197.7">6B</text>
<text x="152.3" y="195.2">19</text>
<text x="152.3" y="192.6">20</text>
<text x="156.5" y="196.2">MX2-</text>
<text x="156.5" y="193.7">MX2+</text>
<text x="173.7" y="193.7">TD2+</text>
<text x="174.3" y="196.2">TD2-</text>
<text x="180.6" y="192.6">5</text>
<text x="180.6" y="195.2">6</text>
<text x="234.5" y="195">ETH1_B_N</text>
<text x="234.9" y="192.5">ETH1_B_P</text>
<text x="248.8" y="196.2">[2]</text>
<text x="248.8" y="193.7">[2]</text>
<text x="271.8" y="197.6">ETH1_CTREF</text>
<text x="317.5" y="193.2">Q800-B</text>
<text x="317.5" y="195.7">EM6K6T2R</text>
<text x="340.9" y="192.4">D</text>
<text x="351.4" y="192.4">S</text>
<text x="353.1" y="194.7">Q801</text>
<text x="353.1" y="197.5">SI2371EDS-T1-GE3</text>
<text x="52.8" y="201.3">D3+</text>
<text x="53.5" y="203.8">D3-</text>
<text x="53.5" y="198.7">D2-</text>
<text x="58.7" y="200.3">4B</text>
<text x="58.7" y="202.8">5B</text>
<text x="129.4" y="200">75R</text>
<text x="143.5" y="200">R804-B</text>
<text x="152.3" y="202.8">17</text>
<text x="152.3" y="200.3">18</text>
<text x="156.5" y="203.8">MX3+</text>
<text x="156.5" y="201.3">MCT3</text>
<text x="173.7" y="203.8">TD3+</text>
<text x="174.2" y="201.3">TCT3</text>
<text x="180.6" y="200.3">7</text>
<text x="180.6" y="202.8">8</text>
<text x="233.6" y="200.1">ETH1_TCT3</text>
<text x="234.8" y="202.7">ETH1_C_P</text>
<text x="248.8" y="203.8">[2]</text>
<text x="248.8" y="201.3">[8]</text>
<text x="264.4" y="198.7">[2]</text>
<text x="351.3" y="202.3">G</text>
<text x="52.8" y="206.4">D4+</text>
<text x="53.5" y="208.9">D4-</text>
<text x="58.7" y="205.3">7B</text>
<text x="58.7" y="207.9">8B</text>
<text x="152.3" y="205.3">16</text>
<text x="156.5" y="206.4">MX3-</text>
<text x="174.3" y="206.4">TD3-</text>
<text x="180.6" y="205.3">9</text>
<text x="234.4" y="205.2">ETH1_C_N</text>
<text x="248.8" y="206.4">[2]</text>
<text x="275.3" y="205.3">C812</text>
<text x="275.3" y="209.9">1u</text>
<text x="284" y="206.4">R806-C</text>
<text x="284" y="209.2">10k</text>
<text x="48.8" y="214">CHASSIS</text>
<text x="58.7" y="213">2</text>
<text x="129.4" y="210.2">75R</text>
<text x="143.5" y="210.2">R804-A</text>
<text x="152.3" y="215.5">13</text>
<text x="152.3" y="213">14</text>
<text x="152.3" y="210.4">15</text>
<text x="156.5" y="214">MX4+</text>
<text x="156.5" y="211.4">MCT4</text>
<text x="173.7" y="214">TD4+</text>
<text x="174.2" y="211.4">TCT4</text>
<text x="180.6" y="210.4">10</text>
<text x="180.6" y="213">11</text>
<text x="180.6" y="215.5">12</text>
<text x="233.6" y="210.3">ETH1_TCT4</text>
<text x="234.2" y="215.4">ETH1_D_N</text>
<text x="234.6" y="212.8">ETH1_D_P</text>
<text x="248.8" y="214">[2]</text>
<text x="248.8" y="211.4">[8]</text>
<text x="275.3" y="212.5">10V</text>
<text x="298.7" y="211.2">L802</text>
<text x="340.9" y="215.3">D</text>
<text x="351.4" y="215.3">S</text>
<text x="363.1" y="212.8">ETH1_TCT4</text>
<text x="378.3" y="214">[8]</text>
<text x="35.6" y="221.9">green</text>
<text x="58.7" y="218">11B</text>
<text x="155.7" y="220.6">WE 749 020 023A</text>
<text x="156.5" y="216.5">MX4-</text>
<text x="174.3" y="216.5">TD4-</text>
<text x="248.8" y="216.5">[2]</text>
<text x="292" y="217">BLM18SG121TN1D</text>
<text x="353.1" y="217.5">Q802</text>
<text x="353.1" y="220.3">SI2371EDS-T1-GE3</text>
<text x="58.7" y="223.1">12B</text>
<text x="77.3" y="223">ETH1_LED1#</text>
<text x="93.8" y="224.1">[2]</text>
<text x="120.4" y="223.1">C800</text>
<text x="120.4" y="227.7">1n</text>
<text x="128" y="223.1">C802</text>
<text x="128" y="227.7">1n</text>
<text x="194.1" y="223.1">C804</text>
<text x="194.1" y="227.7">1u</text>
<text x="201.7" y="223.1">C806</text>
<text x="201.7" y="227.7">1u</text>
<text x="209.3" y="223.1">C808</text>
<text x="209.3" y="227.7">1u</text>
<text x="216.9" y="223.1">C810</text>
<text x="216.9" y="227.7">1u</text>
<text x="351.3" y="225.2">G</text>
<text x="31.2" y="228.2">WE 615 016 137 721</text>
<text x="120.4" y="230.2">2kV</text>
<text x="128" y="230.2">2kV</text>
<text x="194.1" y="230.2">10V</text>
<text x="201.7" y="230.2">10V</text>
<text x="209.3" y="230.2">10V</text>
<text x="216.9" y="230.2">10V</text>
</g>
</svg>
